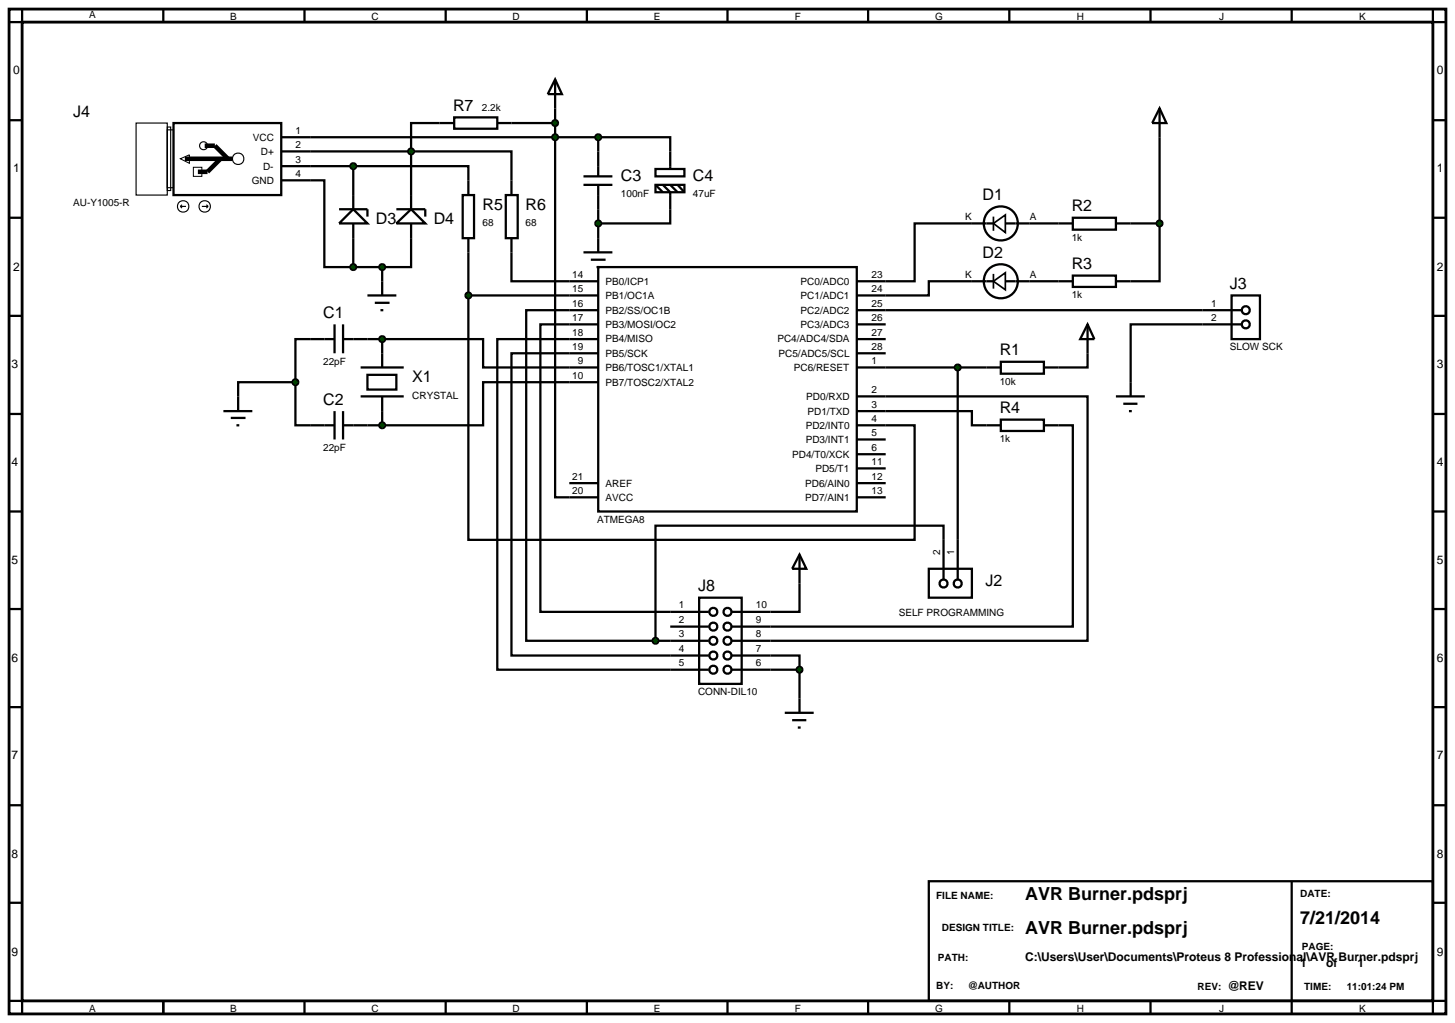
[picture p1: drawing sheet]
<svg xmlns="http://www.w3.org/2000/svg" width="257mm" height="180mm" viewBox="0 0 257 180" stroke-linecap="round" stroke-linejoin="round" font-family="sans-serif">
<path d="M1.6 1.6h253.4v177.2h-253.4zM3.9 3.9h248.8v172.6h-248.8z" fill="none" stroke="#000" stroke-width=".5"/>
<g fill="none" stroke="#000" stroke-width=".4">
<path d="M3.9 1.6v2.3h-2.3M28.8 1.6v2.3M53.7 1.6v2.3M78.6 1.6v2.3M97.9 14v73.7h7.6M97.9 14l1.2 2.6h-2.5zM103.5 1.6v2.3M128.3 1.6v2.3M153.1 1.6v2.3M178 1.6v2.3M202.9 1.6v2.3M227.8 1.6v2.3"/>
<path d="M252.7 1.6v2.3h2.3M1.6 21.2h2.3M1.6 38.4h2.3M54.7 31.8h2.5v15.3h5.1M54.7 24.2h50.8M54.7 26.7h17.8M54.7 29.3h7.6M62.3 29.3h20.3v2.5M62.3 29.3v5.1M72.5 26.7h17.7v5.1M72.5 26.7v7.7M77.5 21.7h-5v5"/>
<path d="M90.2 21.7h7.7M105.5 24.2h12.7v2.5M105.5 24.2v2.5M105.5 36.9v5.1M118.2 36.9v2.5h-12.7M171.4 39.4h-10.1v10.2h-10.2M181.6 39.4h5.1M199.4 39.4h5.1M204.5 39.4v10.2h-5.1M204.5 24.2v15.2M252.7 21.2h2.3M252.7 38.4h2.3"/>
<path d="M1.6 55.7h2.3M59 59.8h-6.9v7.6M59 57.2v5.1M60.5 59.8h6.9M60.5 57.2v5.1M62.3 47.1h5.1M62.3 42v5.1M67.4 59.8h17.8v5h20.3M67.4 47.1v2.5M67.4 59.8v5M72.5 42v5.1h-5.1M82.6 52.1v43.1h78.7v-20.2h-10.2"/>
<path d="M82.6 52.1h22.9M82.6 44.5v7.6M90.2 44.5v5.1h15.3M105.5 47.1h45.6v43.1h-45.6zM105.5 57.2h-10.2v50.7h22.9M105.5 59.8h-17.8v58.3h30.5M105.5 54.7h-12.7v58.3h22.8M151.1 54.7h61M151.1 59.8h5.1M151.1 57.2h5.1M171.4 49.6h-7.6v2.5h-12.7M181.6 49.6h5.1"/>
<path d="M191.8 57.2v7.6h-5.1M191.8 57.2l1.2 2.6h-2.5zM212.1 57.2h-12.7v10.2M252.7 55.7h2.3M1.6 73h2.3M39.4 72.5h5.1M40.7 73.7h2.6M41.7 75h.5M52.1 67.4v7.6h6.9M52.1 67.4h-10.1v5.1M59 72.5v5M60.5 75h6.9"/>
<path d="M60.5 72.5v5M63.6 64.8h7.6M63.6 69.9h7.6M64.8 66.1h5.1v2.6h-5.1zM67.4 69.9v5.1M105.5 62.3h-15.3v53.3h28M105.5 67.4h-20.3v7.6h-17.8M151.1 69.9h40.7v43.1h-55.9M151.1 72.5h20.3v2.5h2.6M151.1 64.8h22.9M151.1 62.3h5.1M151.1 77.5h5.1"/>
<path d="M168.9 64.8v30.4M186.7 75h2.5v35.5h-53.3M252.7 73h2.3M1.6 90.2h2.3M100.4 85.2h5.1M151.1 80.1h5.1M151.1 82.6h5.1M151.1 85.2h5.1M151.1 87.7h5.1M166.4 95.2v-2.5h-50.8v20.3M252.7 90.2h2.3M1.6 107.4h2.3"/>
<path d="M115.6 113h2.6M135.9 115.6h5.1v2.5M135.9 118.1h5.1M141 102.9v5h-5.1M141 118.1v5.1M252.7 107.4h2.3M1.6 124.7h2.3M252.7 124.7h2.3M1.6 142h2.3M1.6 159.2h2.3M163.8 155.4h88.9v21.1h-88.9zM227.8 155.4v23.4"/>
<path d="M252.7 142h2.3M252.7 159.2h2.3M1.6 176.5h2.3v2.3M28.8 176.5v2.3M53.7 176.5v2.3M78.6 176.5v2.3M103.5 176.5v2.3M128.3 176.5v2.3M153.1 176.5v2.3M178 176.5v2.3M202.9 176.5v2.3M255 176.5h-2.3v2.3"/>
</g>
<path d="M51.7 67.1l.4-.2-.5 .5zM52.1 66.9l.4 .2 .1 .3zM52.1 67.9l.5-.5-.1 .3zM51.6 67.4l.5 .5-.4-.2z" fill="#004000" stroke="#000" stroke-width=".4"/>
<path d="M51.6 67.4l.5-.5 .5 .5-.5 .5z" fill="#004000"/>
<g fill="none" stroke="#000" stroke-width=".4">
<path d="M102.9 32.6h5.1M102.9 31.1h5.1M105.5 26.7v4.4M105.5 32.6v4.3M171.4 39.4h3.8M177.3 39.4h4.3M186.7 39.4h2.5M189.2 38.4h7.6v2.1h-7.6zM196.8 39.4h2.6M102.9 44.5h5.1M104.2 45.8h2.6M105.2 47.1h.5"/>
<path d="M105.5 42v2.5M171.4 49.6h3.8M177.3 49.6h4.3M186.7 49.6h2.5M189.2 48.6h7.6v2h-7.6zM196.8 49.6h2.6M212.1 54.7h6.8M212.1 57.2h6.8M217.2 52.1h5v7.7h-5zM174 64.8h2.5M176.5 63.8h7.6v2.1h-7.6zM184.1 64.8h2.6"/>
<path d="M196.8 69.9h5.1M198.1 71.2h2.5M199.1 72.5h.5M199.4 67.4v2.5M166.4 95.2v6.9M168.9 95.2v6.9M163.8 100.3h7.6v5.1h-7.6z"/>
<circle cx="176.5" cy="39.4" r="3"/>
<circle cx="176.5" cy="49.6" r="3"/>
<circle cx="219.7" cy="54.7" r=".7"/>
<circle cx="219.7" cy="57.2" r=".7"/>
<circle cx="166.4" cy="102.9" r=".7"/>
<circle cx="168.9" cy="102.9" r=".7"/>
</g>
<path d="M175.2 39.4l2.1-1.5v3.1zM175.2 38.2v2.5M175.2 49.6l2.1-1.5v3zM175.2 48.3v2.6" fill="none" stroke="#000" stroke-width=".3"/>
<path d="M168.5 64.5l.4-.2-.5 .5zM168.9 64.3l.4 .2 .1 .3zM169.4 64.8l-.1 .3-.4 .2zM168.4 64.8l.5 .5-.3-.1z" fill="#004000" stroke="#000" stroke-width=".4"/>
<path d="M168.4 64.8l.5-.5 .5 .5-.5 .5z" fill="#004000"/>
<g fill="none" stroke="#000" stroke-width=".4">
<path d="M174 75h2.5M176.5 74h7.6v2h-7.6zM184.1 75h2.6M118.2 107.9h6.8M118.2 110.5h6.8M118.2 113h6.8M118.2 115.6h6.8M118.2 118.1h6.8M123.3 105.4h7.5v15.2h-7.5zM129 107.9h6.9M129 110.5h6.9M129 113h6.9"/>
<path d="M129 115.6h6.9M129 118.1h6.9M138.4 125.7h5.1M139.7 127h2.5M140.7 128.3h.5M141 123.2v2.5"/>
<circle cx="125.8" cy="113" r=".7"/>
<circle cx="125.8" cy="107.9" r=".7"/>
<circle cx="125.8" cy="115.6" r=".7"/>
<circle cx="125.8" cy="118.1" r=".7"/>
<circle cx="125.8" cy="110.5" r=".7"/>
<circle cx="128.3" cy="110.5" r=".7"/>
<circle cx="128.3" cy="118.1" r=".7"/>
<circle cx="128.3" cy="115.6" r=".7"/>
<circle cx="128.3" cy="107.9" r=".7"/>
<circle cx="128.3" cy="113" r=".7"/>
</g>
<path d="M140.7 117.7l.3-.1-.5 .5zM141 117.6l.4 .2 .1 .3zM141.5 118.1l-.2 .4-.3 .1zM140.5 118.1l.5 .5-.3-.1z" fill="#004000" stroke="#000" stroke-width=".4"/>
<path d="M141 117.6l.5 .5-.5 .5-.5-.5z" fill="#004000"/>
<g fill="none" stroke="#000" stroke-width=".2">
<path d="M24 21.7h5.5v12.7h-5.5zM29.5 22.9h1.1v10.2h-1.1zM29.5 22.4h.6v11.2h-.6zM31.8 36.4h1M31.8 36.4l.3 .3M32.1 36.1l-.3 .3M35.6 36.4h1.1M36.4 36.1l.3 .3M36.7 36.4l-.3 .3"/>
<circle cx="32.3" cy="36.4" r="1.01"/>
<circle cx="35.9" cy="25.7" r=".7"/>
<circle cx="36.1" cy="36.4" r="1.01"/>
<circle cx="42" cy="28" r="1.01"/>
</g>
<g fill="none" stroke="#000" stroke-width=".4">
<path d="M30.6 21.7h19v12.7h-19zM49.6 24.2h5.1M49.6 26.7h5.1M49.6 29.3h5.1M49.6 31.8h5.1M59.8 36.9h5v1.3M62.3 36.9l2.5 2.5h-5zM62.3 34.4v2.5M62.3 39.4v2.6M69.9 39.4l2.6-2.5 2.5 2.5zM69.9 36.9h5.1v1.3M72.5 34.4v2.5"/>
<path d="M72.5 39.4v2.6M115.6 29.8h5.1v1.3h-5.1zM115.6 32.6h5.1v1.3h-5.1zM115.6 32.6l1.3 1.3M116.9 32.6l1.3 1.3v3M118.2 26.7v3.1M118.2 32.6l1.3 1.3M119.5 32.6l1.2 1.3M141 97.8l1.2 2.5h-2.5zM141 97.8v5.1"/>
</g>
<path d="M32.6 28h8.4M36.1 25.7h1.8l2.3 2.3M38.9 28l-2.3 2.3h-1.7" fill="none" stroke="#000" stroke-width=".8" stroke-linecap="butt"/>
<path d="M31.8 28l1.6-.7v1.5zM34.1 29.5h1.5v1.6h-1.5z" fill="none" stroke="#000" stroke-width=".18"/>
<g fill="#004000" stroke="#000" stroke-width=".4">
<path d="M97.5 23.9l.4-.2-.5 .5zM97.9 23.7l.3 .1 .2 .4zM98.4 24.2l-.1 .3-.4 .2zM97.4 24.2l.5 .5-.4-.2z"/>
<path d="M67 74.7l.4-.2-.5 .5zM67.4 74.5l.3 .1 .2 .4zM67.9 75l-.2 .4-.3 .1zM66.9 75l.5 .5-.4-.2z"/>
<path d="M67.1 59.4l.3-.1-.5 .5zM67.4 59.3l.3 .1 .2 .4zM67.4 60.3l.5-.5-.2 .4zM66.9 59.8l.5 .5-.4-.2z"/>
</g>
<g fill="#004000">
<path d="M97.4 24.2l.5-.5 .5 .5-.5 .5z"/>
<path d="M66.9 75l.5-.5 .5 .5-.5 .5z"/>
<path d="M67.4 59.3l.5 .5-.5 .5-.5-.5z"/>
</g>
<path d="M64.8 52.1h5.1M66.1 53.4h2.6M67.1 54.7h.5M67.4 49.6v2.5" fill="none" stroke="#000" stroke-width=".4"/>
<g fill="#004000" stroke="#000" stroke-width=".4">
<path d="M67.1 46.7l.3-.1-.5 .5zM67.4 46.6l.3 .1 .2 .4zM67.4 47.6l.5-.5-.2 .4zM66.9 47.1l.5 .5-.4-.2z"/>
<path d="M62 46.7l.3-.1-.5 .5zM62.3 46.6l.4 .2 .1 .3zM62.3 47.6l.5-.5-.2 .4zM61.8 47.1l.5 .5-.4-.2z"/>
<path d="M72.1 26.4l.4-.2-.5 .5zM72.5 26.2l.4 .2 .1 .3zM72.5 27.2l.5-.5-.1 .3zM72 26.7l.5 .5-.3-.1z"/>
<path d="M115.2 112.7l.4-.2-.5 .5zM115.6 112.5l.4 .2 .1 .3zM116.1 113l-.2 .4-.3 .1zM115.1 113l.5 .5-.3-.1z"/>
<path d="M105.2 23.8l.3-.1-.5 .5zM105.5 23.7l.3 .1 .2 .4zM106 24.2l-.2 .4-.3 .1zM105 24.2l.5 .5-.4-.2z"/>
<path d="M105.2 39l.3-.1-.5 .5zM105.5 38.9l.3 .1 .2 .4zM106 39.4l-.2 .4-.3 .1zM105 39.4l.5 .5-.4-.2z"/>
</g>
<g fill="#004000">
<path d="M67.4 46.6l.5 .5-.5 .5-.5-.5z"/>
<path d="M62.3 46.6l.5 .5-.5 .5-.5-.5z"/>
<path d="M72 26.7l.5-.5 .5 .5-.5 .5z"/>
<path d="M115.6 112.5l.5 .5-.5 .5-.5-.5z"/>
<path d="M105 24.2l.5-.5 .5 .5-.5 .5z"/>
<path d="M105 39.4l.5-.5 .5 .5-.5 .5z"/>
</g>
<path d="M204.5 19.1l1.2 2.6h-2.5zM204.5 19.1v5.1" fill="none" stroke="#000" stroke-width=".4"/>
<path d="M204.1 39.1l.4-.2-.5 .5zM204.5 38.9l.4 .2 .1 .3zM205 39.4l-.1 .3-.4 .2zM204 39.4l.5 .5-.4-.2z" fill="#004000" stroke="#000" stroke-width=".4"/>
<path d="M204 39.4l.5-.5 .5 .5-.5 .5z" fill="#004000"/>
<path d="M81.6 34.4h2v7.6h-2zM82.6 31.8v2.6M82.6 42v2.5" fill="none" stroke="#000" stroke-width=".4"/>
<g fill="#004000" stroke="#000" stroke-width=".4">
<path d="M61.9 29l.4-.2-.5 .5zM62.3 28.8l.3 .1 .2 .4zM62.3 29.8l.5-.5-.2 .4zM61.8 29.3l.5 .5-.4-.2z"/>
<path d="M82.2 51.8l.4-.2-.5 .5zM82.6 51.6l.4 .2 .1 .3zM82.6 52.6l.5-.5-.1 .3zM82.1 52.1l.5 .5-.3-.1z"/>
</g>
<g fill="#004000">
<path d="M61.8 29.3l.5-.5 .5 .5-.5 .5z"/>
<path d="M82.1 52.1l.5-.5 .5 .5-.5 .5z"/>
</g>
<path d="M77.5 21.7h2.6M80.1 20.7h7.6v2h-7.6zM87.7 21.7h2.5M89.2 34.4h2.1v7.6h-2.1zM90.2 31.8v2.6M90.2 42v2.5" fill="none" stroke="#000" stroke-width=".4"/>
<path d="M97.5 21.4l.4-.2-.5 .5zM97.9 21.2l.4 .2 .1 .3zM97.9 22.2l.5-.5-.1 .3zM97.4 21.7l.5 .5-.3-.1z" fill="#004000" stroke="#000" stroke-width=".4"/>
<path d="M97.9 21.2l.5 .5-.5 .5-.5-.5z" fill="#004000"/>
<g font-size="3.2">
<text x="180.8" y="158.8">AVR Burner.pdsprj</text>
<text x="180.8" y="164.7">AVR Burner.pdsprj</text>
<text x="229.3" y="162.9">7/21/2014</text>
</g>
<g font-size="2.8">
<text x="12.9" y="20.6">J4</text>
<text x="79.9" y="19.6">R7</text>
<text x="109.5" y="31.9">C3</text>
<text x="122.2" y="31.9">C4</text>
<text x="173.3" y="35.3">D1</text>
<text x="66.3" y="39.5">D3</text>
<text x="76.5" y="39.5">D4</text>
<text x="85.1" y="37">R5</text>
<text x="92.7" y="37">R6</text>
<text x="189" y="37.3">R2</text>
<text x="173.3" y="45.5">D2</text>
<text x="189" y="47.5">R3</text>
<text x="216.9" y="51">J3</text>
<text x="57" y="56.1">C1</text>
<text x="176.3" y="62.7">R1</text>
<text x="57" y="71.4">C2</text>
<text x="72.7" y="67.4">X1</text>
<text x="176.3" y="72.9">R4</text>
<text x="123.1" y="104.3">J8</text>
<text x="173.8" y="103.3">J2</text>
</g>
<g font-size="2.1">
<text x="2.3" y="13.1">0</text>
<text x="253.4" y="13.1">0</text>
<text x="2.3" y="30.4">1</text>
<text x="253.4" y="30.4">1</text>
<text x="2.3" y="47.7">2</text>
<text x="253.4" y="47.7">2</text>
<text x="2" y="64.9">3</text>
<text x="253.4" y="64.9">3</text>
<text x="2" y="82.2">4</text>
<text x="253.4" y="82.2">4</text>
<text x="2" y="99.4">5</text>
<text x="253.4" y="99.4">5</text>
<text x="2" y="116.7">6</text>
<text x="253.4" y="116.7">6</text>
<text x="2" y="133.9">7</text>
<text x="253.4" y="133.9">7</text>
<text x="2" y="151.2">8</text>
<text x="253.4" y="151.2">8</text>
<text x="2" y="168.5">9</text>
<text x="180.8" y="169.5">C:\Users\User\Documents\Proteus 8 Professional\AVR Burner.pdsprj</text>
<text x="229.3" y="170.5">1</text>
<text x="233.9" y="170.5">of</text>
<text x="239.4" y="170.5">1</text>
<text x="253.4" y="168.5">9</text>
<text x="216.5" y="174.6">@REV</text>
</g>
<g font-size="1.8">
<text x="15.7" y="3.2">A</text>
<text x="40.6" y="3.5">B</text>
<text x="65.5" y="3.5">C</text>
<text x="90.4" y="3.5">D</text>
<text x="115.3" y="3.5">E</text>
<text x="140.2" y="3.5">F</text>
<text x="164.9" y="3.5">G</text>
<text x="189.9" y="3.5">H</text>
<text x="215" y="3.5">J</text>
<text x="239.7" y="3.5">K</text>
<text x="52.1" y="23.6">1</text>
<text x="85" y="19.6">2.2k</text>
<text x="44.6" y="24.8">VCC</text>
<text x="46" y="27.3">D+</text>
<text x="46.4" y="29.9">D-</text>
<text x="52.1" y="26.1">2</text>
<text x="52.1" y="28.7">3</text>
<text x="44.4" y="32.4">GND</text>
<text x="52.1" y="31.2">4</text>
<text x="109.5" y="34.7">100nF</text>
<text x="122.2" y="34.7">47uF</text>
<text x="12.9" y="36.4">AU-Y1005-R</text>
<text x="85.1" y="39.8">68</text>
<text x="92.7" y="39.8">68</text>
<text x="170.2" y="38.8">K</text>
<text x="181.6" y="38.8">A</text>
<text x="189" y="42.5">1k</text>
<text x="100.9" y="49">14</text>
<text x="100.9" y="51.5">15</text>
<text x="106.8" y="50.2">PB0/ICP1</text>
<text x="106.8" y="52.7">PB1/OC1A</text>
<text x="141.2" y="50.2">PC0/ADC0</text>
<text x="141.2" y="52.7">PC1/ADC1</text>
<text x="153.7" y="49">23</text>
<text x="153.7" y="51.5">24</text>
<text x="170.2" y="49">K</text>
<text x="181.6" y="49">A</text>
<text x="189" y="52.6">1k</text>
<text x="100.9" y="54.1">16</text>
<text x="100.9" y="56.6">17</text>
<text x="100.9" y="59.2">18</text>
<text x="106.8" y="55.3">PB2/SS/OC1B</text>
<text x="106.8" y="57.8">PB3/MOSI/OC2</text>
<text x="141.2" y="55.3">PC2/ADC2</text>
<text x="141.2" y="57.8">PC3/ADC3</text>
<text x="153.7" y="54.1">25</text>
<text x="153.7" y="56.6">26</text>
<text x="153.7" y="59.2">27</text>
<text x="213.6" y="54.1">1</text>
<text x="213.6" y="56.6">2</text>
<text x="57" y="64.3">22pF</text>
<text x="100.9" y="61.7">19</text>
<text x="101.9" y="64.2">9</text>
<text x="106.8" y="60.4">PB4/MISO</text>
<text x="106.8" y="62.9">PB5/SCK</text>
<text x="106.8" y="65.4">PB6/TOSC1/XTAL1</text>
<text x="137.1" y="60.4">PC4/ADC4/SDA</text>
<text x="137.3" y="62.9">PC5/ADC5/SCL</text>
<text x="140" y="65.4">PC6/RESET</text>
<text x="153.7" y="64.2">1</text>
<text x="153.7" y="61.7">28</text>
<text x="216.9" y="61.8">SLOW SCK</text>
<text x="72.7" y="70.3">CRYSTAL</text>
<text x="100.9" y="66.8">10</text>
<text x="106.8" y="68">PB7/TOSC2/XTAL2</text>
<text x="142.2" y="70.5">PD0/RXD</text>
<text x="153.7" y="69.3">2</text>
<text x="153.7" y="71.9">3</text>
<text x="176.3" y="67.9">10k</text>
<text x="142.1" y="75.6">PD2/INT0</text>
<text x="142.4" y="73.1">PD1/TXD</text>
<text x="153.7" y="74.4">4</text>
<text x="153.7" y="76.9">5</text>
<text x="176.3" y="78">1k</text>
<text x="57" y="79.6">22pF</text>
<text x="139.7" y="80.7">PD4/T0/XCK</text>
<text x="142.1" y="78.1">PD3/INT1</text>
<text x="143.8" y="83.2">PD5/T1</text>
<text x="153.7" y="79.5">6</text>
<text x="153.7" y="82">11</text>
<text x="100.9" y="84.6">21</text>
<text x="100.9" y="87.1">20</text>
<text x="106.8" y="85.8">AREF</text>
<text x="106.8" y="88.3">AVCC</text>
<text x="142" y="85.8">PD6/AIN0</text>
<text x="142" y="88.3">PD7/AIN1</text>
<text x="153.7" y="84.6">12</text>
<text x="153.7" y="87.1">13</text>
<text x="105.3" y="92.2">ATMEGA8</text>
<text x="165.8" y="97.8" transform="rotate(-90 165.8 97.8)">2</text>
<text x="168.3" y="97.8" transform="rotate(-90 168.3 97.8)">1</text>
<text x="119.7" y="107.3">1</text>
<text x="133.3" y="107.3">10</text>
<text x="119.7" y="109.9">2</text>
<text x="119.7" y="112.4">3</text>
<text x="133.3" y="109.9">9</text>
<text x="133.3" y="112.4">8</text>
<text x="158.5" y="108.7">SELF PROGRAMMING</text>
<text x="119.7" y="115">4</text>
<text x="119.7" y="117.5">5</text>
<text x="133.3" y="115">7</text>
<text x="133.3" y="117.5">6</text>
<text x="123.1" y="122.6">CONN-DIL10</text>
<text x="165.1" y="158.6">FILE NAME:</text>
<text x="229.3" y="158.1">DATE:</text>
<text x="166.1" y="164.2">DESIGN TITLE:</text>
<text x="229.6" y="167.5">PAGE:</text>
<text x="165.4" y="169.5">PATH:</text>
<text x="15.7" y="178.4">A</text>
<text x="40.6" y="178.4">B</text>
<text x="65.5" y="178.4">C</text>
<text x="90.4" y="178.4">D</text>
<text x="115.3" y="178.4">E</text>
<text x="140.2" y="178.4">F</text>
<text x="164.9" y="178.4">G</text>
<text x="165.1" y="174.4">BY:</text>
<text x="170.7" y="174.4">@AUTHOR</text>
<text x="189.9" y="178.4">H</text>
<text x="211.2" y="174.6">REV:</text>
<text x="215" y="178.4">J</text>
<text x="230" y="174.6">TIME:</text>
<text x="237.5" y="174.6">11:01:24 PM</text>
<text x="239.7" y="178.4">K</text>
</g>
</svg>
